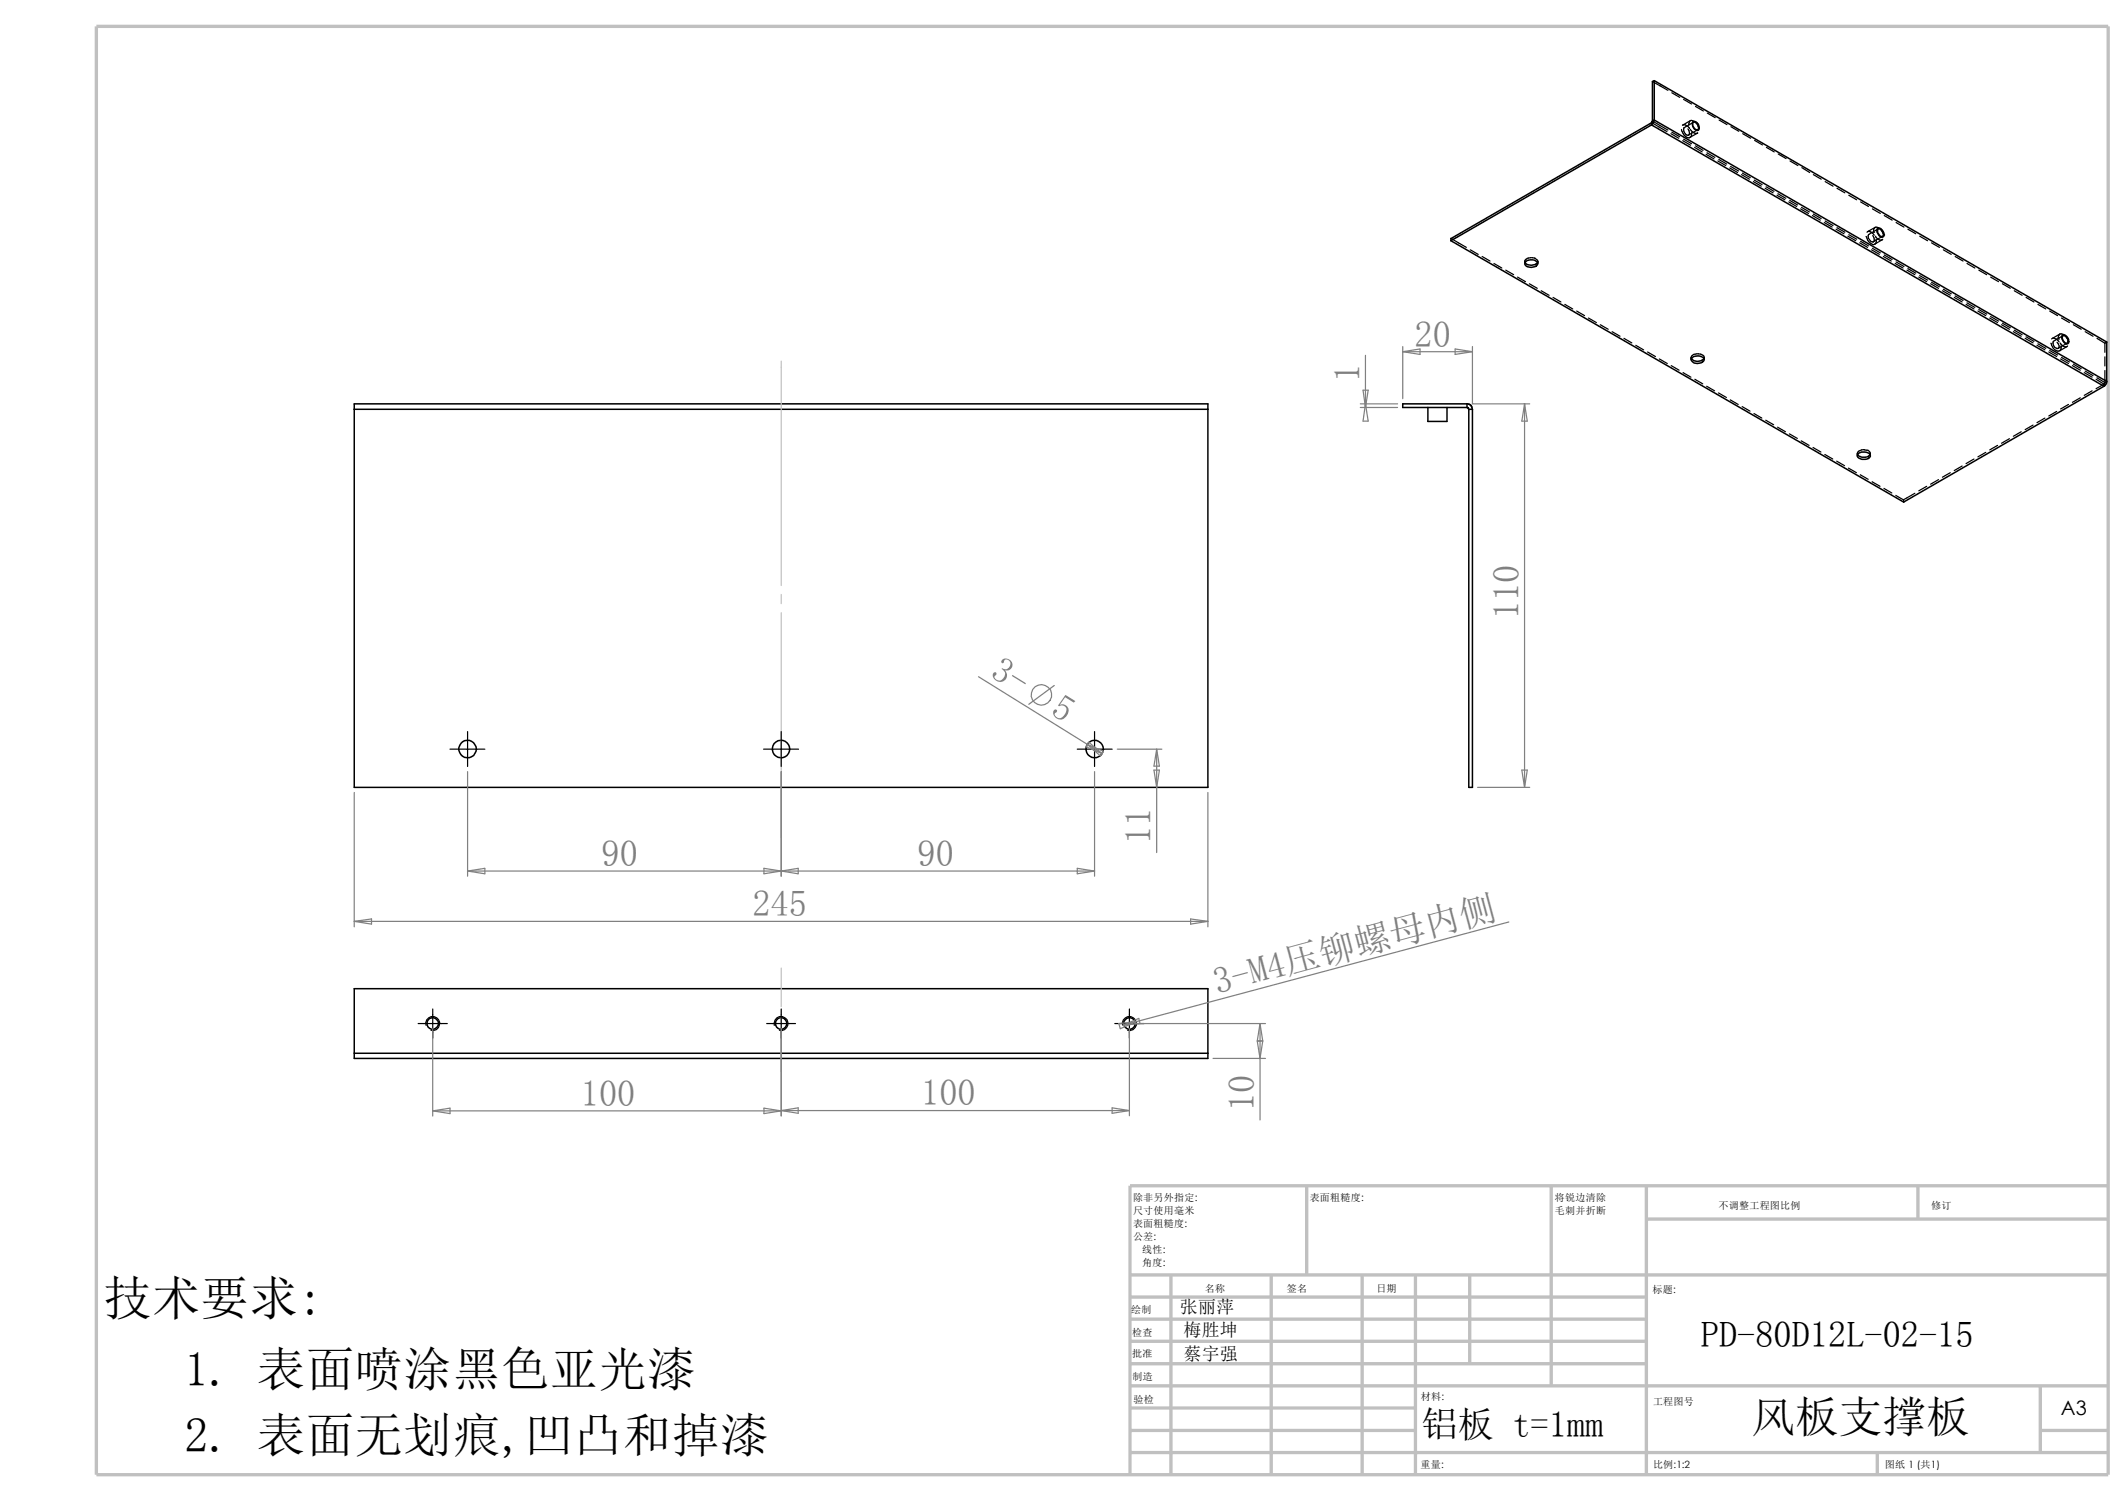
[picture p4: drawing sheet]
<svg xmlns="http://www.w3.org/2000/svg" width="297mm" height="210mm" viewBox="0 0 297 210" stroke-linecap="round" stroke-linejoin="round" font-family="sans-serif">
<g fill="none" stroke="#c0c0c0" stroke-width=".47">
<path d="M13.5 3.7h281v202.2h-281zM157.9 178h136.6M163.6 178v27.9M177.6 178v27.9M182.5 165.6v12.4M190.3 178v27.9M197.7 178v27.9M205.3 178v12.4M216.7 165.6v27.9M230 165.6v40.3M230 170.2h64.5M267.9 165.6v4.6"/>
<path d="M294.5 165.6h-136.6v40.3M157.9 190.4h72.1M157.9 199.7h39.8M157.9 196.6h39.8M157.9 184.2h72.1M157.9 181.1h72.1M157.9 187.3h72.1M157.9 193.5h136.6M285 199.7h9.5M285 193.5v9.3M157.9 202.8h136.6M262.3 202.8v3.1"/>
</g>
<g fill="none" stroke="#000" stroke-width=".21">
<path d="M230.7 17.1v.3M230.7 17.4l63.2 36.5M230.7 17.1l-28 16.2v.3M230.7 17.4l-28 16.2M230.8 16.9l-.1 .2M231.1 16.8l-.2 .4-.2 .2M231.1 16.8l-.3 .1M231.1 16.8l63.2 36.5M231.1 11.3l-.3 .1v5.5M231.1 11.3v5.5M231.1 11.3l63.2 36.5v5.5M236.6 17.1a.71 .71 0 0 1 .6 1 .68 .68 0 0 1-.6-.3 .68 .68 0 0 1 0-.7z"/>
<path d="M202.7 33.6l63.2 36.5 28-16.2M213.1 36.6a1.13 1.13 0 0 1 1.7 .2 1.09 1.09 0 0 1-1.6 .4 .39 .39 0 0 1-.1-.6zM213.1 36.7a1.18 1.18 0 0 0 1.7 0M262.4 32a.67 .67 0 0 1 .6 1h-.1a.75 .75 0 0 1-.5-1zM49.5 57.1v-.7h119.2v.7M49.5 57.1h119.2M49.5 57.1v52.8h119.2v-52.8M199.5 56.9v1.9h2.6v-1.9M204.9 56.4l.5 .1 .2 .3 .1 .3M204.9 56.9h.2l.1 .2M204.9 56.4h-8.9v.5h8.9M204.9 56.4v.5"/>
<path d="M205.2 57.1h.5M205.2 57.1v52.8h.5v-52.8M236.3 50.1a1.23 1.23 0 0 0 1.7 0M236.3 50a1.13 1.13 0 0 1 1.8 .2 1.01 1.01 0 0 1-.9 .6 1.01 1.01 0 0 1-.9-.6zM288.2 46.9a.7 .7 0 0 1 .6 1 .67 .67 0 0 1-.6-1zM294.3 53.3a.72 .72 0 0 1-.4 .6M259.5 63.5a1.18 1.18 0 0 0 1.7 0M259.5 63.4a1.28 1.28 0 0 1 1.7 .1 .64 .64 0 0 1-.9 .6h-.4a.42 .42 0 0 1-.4-.7zM49.5 147.1v.7h119.2v-.7M49.5 147.1v-9.1h119.2v9.1M49.5 147.1h119.2"/>
<circle cx="65.3" cy="104.6" r="1.23"/>
<circle cx="109.1" cy="104.6" r="1.22"/>
<circle cx="152.9" cy="104.6" r="1.22"/>
<circle cx="60.4" cy="142.9" r=".81"/>
<circle cx="109.1" cy="142.9" r=".81"/>
<circle cx="157.8" cy="142.9" r=".8"/>
</g>
<g fill="none" stroke="#000" stroke-width=".17">
<path d="M230.7 17.1l2.2 1.3M230.8 16.9l2.2 1.3M230.8 11.4l2.2 1.2M233.4 18.7l1.1 .6M233.6 18.5l1.1 .6M233.6 13l1.1 .6M234.9 18.1a1.37 1.37 0 0 0 1.1 1.2l.3-.4v-.4M235.1 19.6l1.1 .7M235.1 17.4l.5 .1 .5 .4M235.1 17.4l-.1 .1M235.2 19.4l1.1 .7M235.2 13.9l1.1 .6"/>
<path d="M235.2 17.8a.79 .79 0 0 0 .7 1.1l.1-.4-.2-.5M236.1 16.8a1.19 1.19 0 0 1 1.2 1.1M236.1 18.1l.3 .3a.63 .63 0 0 0 .8 .2M236.1 16.8l-.1 .2-.1 .5M236.1 16.8l-1 .6M236.5 16.9a.85 .85 0 0 1 .8 1.3 .85 .85 0 0 1-.8-1.3zM236.6 17.1l-1.3 .7M236.9 14.9l1.1 .6M237.2 18.5v.1M237.2 18.6l-1.1 .6M237.2 18.1l-1.3 .7M238.5 15.8l1.1 .6"/>
<path d="M240.2 16.8l1.1 .6M241.8 17.7l1.1 .6M243.5 18.7l1.1 .6M245.1 19.6l1.1 .6M202.7 33.3l2.2 1.2M205.4 34.9l1.1 .6M207.1 35.8l1.1 .6M208.7 36.8l1.1 .6M210.4 37.7l1.1 .7M212 38.7l1.1 .6M213 36.6l.1 .1M213.7 39.6l1.1 .7"/>
<path d="M213.9 36h-.1a.69 .69 0 0 0-.8 .8M214 36l.5 .1 .3 .4M214.8 36.5v.2M214.8 36.5v.3M236.7 20.6l1.1 .6M236.9 20.4l1 .6M238.3 21.5l1.1 .7M238.5 21.3l1.1 .7M240 22.5l1.1 .6M240.1 22.3l1.1 .6M241.6 23.5l1.1 .6M241.8 23.2l1.1 .7"/>
<path d="M243.3 24.4l1.1 .6M243.4 24.2l1.1 .6M244.9 25.4l1.1 .6M245.1 25.1l1.1 .7M246.6 26.3l1.1 .6M246.7 26.1l1.1 .6M246.8 20.6l1.1 .6M248.2 27.3l1.1 .6M248.4 27.1l1.1 .6M248.4 21.5l1.1 .6M249.9 28.2l1.1 .6M250 28l1.1 .6"/>
<path d="M250.1 22.5l1.1 .6M251.5 29.2l1.1 .6M251.7 29l1.1 .6M251.7 23.4l1.1 .7M253.2 30.1l1.1 .6M253.3 29.9l1.1 .6M253.3 24.4l1.1 .6M254.8 31.1l1.1 .6M255 30.9l1.1 .6M255 25.4l1.1 .6M256.5 32l1.1 .6M256.6 31.8l1.1 .6"/>
<path d="M256.6 26.3l1.1 .6M258.1 33l1.1 .6M258.3 32.8l1.1 .6M258.3 27.3l1.1 .6M259.8 33.9l1.1 .6M259.9 33.7l1.1 .6M259.9 28.2l1.1 .6M260.7 33a1.55 1.55 0 0 0 1 1.2l.2-.1M260.9 32.3l.5 .1 .4 .5M260.9 32.3l-.1 .1M261.1 32.7a.73 .73 0 0 0 .6 1.1l.1-.4-.2-.5M261.5 34.9l1.1 .6"/>
<path d="M261.6 34.7l1.1 .6M261.6 29.2l1.1 .6M261.7 32.4h.1M262 31.7a1.19 1.19 0 0 1 1.1 1.1M262 31.7l-.3 .3v.4M262 31.7l-1.1 .6M262 33l.3 .3a.58 .58 0 0 0 .6 .2M262.1 33.4v.3l-.1 .3-.1 .1M262.3 31.8a.85 .85 0 0 1 .8 1.3 .85 .85 0 0 1-.8-1.3zM262.4 32l-1.3 .7M262.9 33.5l-1 .6M263 33.4l-.1 .1"/>
<path d="M263 33l-1.3 .7M263.1 35.8l1.1 .6M263.1 32.8h.1M263.2 35.6l1.1 .6M263.2 30.1l1.1 .6M264.8 36.8l1.1 .6M264.9 36.6l1.1 .6M264.9 31.1l1.1 .6M266.4 37.7l1.1 .7M266.5 37.5l1.1 .6M266.5 32l1.1 .6M268.1 38.7l1.1 .6"/>
<path d="M268.2 38.5l1.1 .6M268.2 33l1.1 .6M269.7 39.6l1.1 .7M269.8 39.4l1.1 .6M269.8 33.9l1.1 .6M271.5 34.9l1.1 .6M273.1 35.8l1.1 .6M274.8 36.8l1.1 .6M276.4 37.7l1.1 .7M278.1 38.7l1.1 .6M279.7 39.6l1.1 .7M215.3 40.6l1.1 .6"/>
<path d="M217 41.5l1.1 .7M218.6 42.5l1.1 .6M220.3 43.4l1.1 .7M221.9 44.4l1.1 .6M223.6 45.3l1.1 .7M225.2 46.3l1.1 .6M226.9 47.2l1.1 .7M228.5 48.2l1.1 .7M230.2 49.1l1.1 .7M231.8 50.1l1.1 .7M233.5 51.1l1.1 .6M235.1 52l1.1 .7"/>
<path d="M236.2 49.9v.3M236.8 53l1.1 .6M237.1 49.4a.67 .67 0 0 0-.8 .7M237.2 49.4l.5 .1 .3 .2 .1 .2M238.1 49.9l-.1 .2M238.1 49.9v.3M238.4 53.9l1.1 .7M240.1 54.9l1.1 .6M241.7 55.8l1.1 .7M243.4 56.8l1.1 .6M245 57.7l1.1 .7M246.7 58.7l1.1 .6"/>
<path d="M248.3 59.6l1.1 .7M271.4 40.6l1.1 .6M271.5 40.4l1.1 .6M273 41.5l1.1 .7M273.1 41.3l1.1 .7M274.7 42.5l1.1 .6M274.8 42.3l1.1 .6M276.3 43.4l1.1 .7M276.4 43.2l1.1 .7M278 44.4l1.1 .6M278.1 44.2l1.1 .6M279.6 45.3l1.1 .7"/>
<path d="M279.7 45.1l1.1 .7M281.3 46.3l1.1 .6M281.4 46.1l1.1 .6M281.4 40.6l1.1 .6M282.9 47.2l1.1 .7M283 47l1.1 .7M283 41.5l1.1 .7M284 59.4l-1.1 .6M284.6 48.2l1.1 .7M284.7 48l1.1 .6M284.7 42.5l1.1 .6M285.7 58.4l-1.1 .6"/>
<path d="M286.2 49.1l1.1 .7M286.3 48.9l1.1 .7M286.3 43.4l1.1 .7M286.5 47.9a1.27 1.27 0 0 0 1.1 1.1h.1M286.7 47.2l.5 .1 .5 .4M286.7 47.2l-.1 .1M286.9 47.6a.74 .74 0 0 0 .6 1h.1a.58 .58 0 0 0-.2-.8M287.3 57.4l-1.1 .7M287.6 47.3h.1M287.7 46.7a1.19 1.19 0 0 1 1.2 1M287.7 46.7l-.1 .2v.4M287.7 46.7l-1 .5"/>
<path d="M287.8 47.9l.3 .3a.55 .55 0 0 0 .7 .2M287.9 50.1l1.1 .7M287.9 48.3a.63 .63 0 0 1-.2 .7M288 49.9l1.1 .6M288 44.4l1.1 .6M288.2 46.7a.85 .85 0 0 1 .7 1.3 .85 .85 0 0 1-.7-1.3zM288.2 46.9l-1.3 .7M288.8 48.4l-1.1 .6M288.8 47.9l-1.3 .7M288.8 48.3v.1M288.9 47.7h.1M289 56.5l-1.1 .6"/>
<path d="M289.5 51.1l1.1 .6M289.6 50.8l1.1 .7M289.6 45.3l1.1 .7M290.6 55.5l-1.1 .7M291.2 52l1.1 .7M291.3 51.8l1.1 .7M291.3 46.3l1.1 .6M292.3 54.6l-1.1 .6M292.8 53l1.1 .6M292.9 52.7l1.1 .7 .3-.1M292.9 47.2l1.1 .7M293.9 53.6v.3"/>
<path d="M293.9 53.6l-1.1 .7M294 47.9v1.3M294 49.8v1.3M294 51.7v1.8l-.1 .1M294.3 47.8l-.3 .1M250 60.6l1.1 .6M251.6 61.6l1.1 .6M253.3 62.5l1.1 .6M254.9 63.5l1.1 .6M256.6 64.4l1.1 .6M258.2 65.4l1.1 .6M259.5 63.4v.1"/>
<path d="M259.9 66.3l1.1 .6M260.3 62.8h.1M260.3 62.8l-.5 .1a.58 .58 0 0 0-.3 .7M260.4 62.8a.74 .74 0 0 1 .9 .8M261.2 63.5h.1M261.5 67.3l1.1 .6M263.2 68.2l1.1 .6M264.8 69.2l1.1 .6v.3M267.5 68.9l-1.6 .9M269.2 67.9l-1.1 .6M270.8 67l-1.1 .6M272.5 66l-1.1 .6"/>
<path d="M274.1 65.1l-1.1 .6M275.8 64.1l-1.1 .6M277.4 63.2l-1.1 .6M279.1 62.2l-1.1 .6M280.7 61.3l-1.1 .6M282.4 60.3l-1.1 .6M62.9 104.6h4.8M65.3 102.2v4.8M106.7 104.6h4.8M109.1 102.2v4.8M150.5 104.6h4.9M152.9 102.2v4.8"/>
<path d="M58.4 142.9h4.1M59.5 143.2a.97 .97 0 0 1 .9-1.3 .97 .97 0 0 1 1 1.1 .97 .97 0 0 1-1.2 .8M60.5 140.9v4M107.1 142.9h4M108.2 143.2a.97 .97 0 0 1 .8-1.3 .97 .97 0 0 1 1.1 1.1 .97 .97 0 0 1-1.2 .8M109.1 140.9v4M155.7 142.9h4.1M156.8 143.2a.97 .97 0 0 1 .9-1.3 .97 .97 0 0 1 1 1.1 .97 .97 0 0 1-1.2 .8M157.8 140.9v4"/>
</g>
<path d="M109.1 50.4v31.3M109.1 83v1.3M109.1 85.6v31.3M109.1 135.2v5.3M109.1 141.8v1.3M109.1 144.4v5.3" fill="none" stroke="#c0c0c0" stroke-width=".17"/>
<g fill="none" stroke="#808080" stroke-width=".17">
<path d="M190 56.4h5.2M190 56.9h5.2M190.4 54.5h.7l-.3 2.4zM190.8 56.4l.3 2.4h-.7zM190.8 49.6v7.3M196 48.4v7.3M196 49.1l2.4-.4v.8zM196 49.1h9.7M203.3 48.7l2.4 .4-2.4 .4zM205.7 48.4v8h8M213 56.4l.4 2.4h-.8zM213 56.4v53.5"/>
<path d="M136.7 94.5l15.2 9.4M147.3 95.7l-3.6 2.6M49.5 110.7v18.7M65.3 107.7v14.6M109.1 107.7v14.6M151.9 103.9l2.2 1-.4 .6zM151.9 103.9l2.1 1.3M152.1 103.6l1.9 1.6-2.3-.9zM152.9 107.7v14.6M156.1 104.6h6.2M161.2 107.5h.8l-.4 2.4zM161.6 104.6l.4 2.4h-.8z"/>
<path d="M161.6 104.6v14.4M168.7 110.7v18.7M206.4 109.9h7.3M212.6 107.5h.8l-.4 2.4zM49.5 128.7h119.2M49.5 128.7l2.4-.4v.7zM65.3 121.6h87.6M65.3 121.6l2.4-.4v.8zM106.7 121.2l4.8 .8v-.8l-4.8 .8zM150.5 121.2l2.4 .4-2.4 .4zM166.3 128.3l2.4 .4-2.4 .3zM210.8 128.7l-52.1 14"/>
<path d="M60.5 155.1l2.4-.4v.8zM60.5 155.1h48.6M60.5 143.6v12.2M106.7 154.7l2.4 .4-2.4 .4zM109.1 155.1l2.4-.4v.7zM109.1 155.1h48.7M109.1 143.6v12.2M155.4 154.7l2.4 .4-2.4 .3zM156.3 142.9l2.4-.2-2.2 .9zM156.8 143.2l2.3-1 .2 .7zM157.8 143.6v12.2M158.5 142.9h18.3"/>
<path d="M158.7 142.7l-1.9 .5M169.5 147.8h7.3M175.6 145.4h.8l-.4 2.4zM176 142.9l.4 2.4h-.8zM176 142.9v13.5"/>
<circle cx="145.5" cy="97" r="1.43"/>
</g>
<g font-size="6.7">
<text x="14.4" y="183.6">技术要求:</text>
<text x="25.8" y="193.6">1. 表面喷涂黑色亚光漆</text>
<text x="25.8" y="202.8">2. 表面无划痕,凹凸和掉漆</text>
</g>
<text font-size="6.1" x="244.7" y="199.9">风板支撑板</text>
<g font-size="5.1" fill="#808080">
<text x="189.9" y="53.3" transform="rotate(-90 189.9 53.3)">1</text>
<text x="197.6" y="48.4">20</text>
<text x="212.2" y="86.5" transform="rotate(-90 212.2 86.5)">110</text>
<text x="138.1" y="94.4" transform="rotate(32 138.1 94.4)">3-</text>
<text x="146.6" y="99.7" transform="rotate(32 146.6 99.7)">5</text>
<text x="160.8" y="117.9" transform="rotate(-90 160.8 117.9)">11</text>
<text x="84" y="120.9">90</text>
<text x="128.2" y="120.9">90</text>
<text x="105.1" y="127.9">245</text>
<text x="170.1" y="138.8" transform="rotate(-15 170.1 138.8)">3-M4压铆螺母内侧</text>
<text x="81.2" y="154.4">100</text>
<text x="128.7" y="154.3">100</text>
<text x="175.2" y="155.2" transform="rotate(-90 175.2 155.2)">10</text>
</g>
<g font-size="5.1">
<text x="237.6" y="188">PD-80D12L-02-15</text>
<text x="198.6" y="200.6">铝板 t=1mm</text>
</g>
<text font-size="2.8" x="287.9" y="197.6">A3</text>
<g font-size="2.5">
<text x="164.8" y="183.4">张丽萍</text>
<text x="165.4" y="189.8">蔡宇强</text>
<text x="165.4" y="186.5">梅胜坤</text>
</g>
<g font-size="1.4">
<text x="158.3" y="167.7">除非另外指定:</text>
<text x="183" y="167.7">表面粗糙度:</text>
<text x="217.2" y="167.6">将锐边清除</text>
<text x="158.3" y="169.5">尺寸使用毫米</text>
<text x="158.3" y="171.4">表面粗糙度:</text>
<text x="158.3" y="173.2">公差:</text>
<text x="217.2" y="169.5">毛刺并折断</text>
<text x="240.1" y="168.7">不调整工程图比例</text>
<text x="269.8" y="168.9">修订</text>
<text x="159.6" y="176.8">角度:</text>
<text x="159.6" y="175">线性:</text>
<text x="158" y="183.4">绘制</text>
<text x="168.3" y="180.4">名称</text>
<text x="179.8" y="180.4">签名</text>
<text x="192.3" y="180.4">日期</text>
<text x="230.8" y="180.6">标题:</text>
<text x="158.2" y="189.5">批准</text>
<text x="158.2" y="186.5">检查</text>
<text x="158.2" y="192.7">制造</text>
<text x="158.4" y="195.9">验检</text>
<text x="198.5" y="195.4">材料:</text>
<text x="230.9" y="196.2">工程图号</text>
<text x="198.5" y="204.9">重量:</text>
<text x="230.9" y="204.9">比例:1:2</text>
<text x="263.3" y="204.9">图纸 1 (共1)</text>
</g>
</svg>
